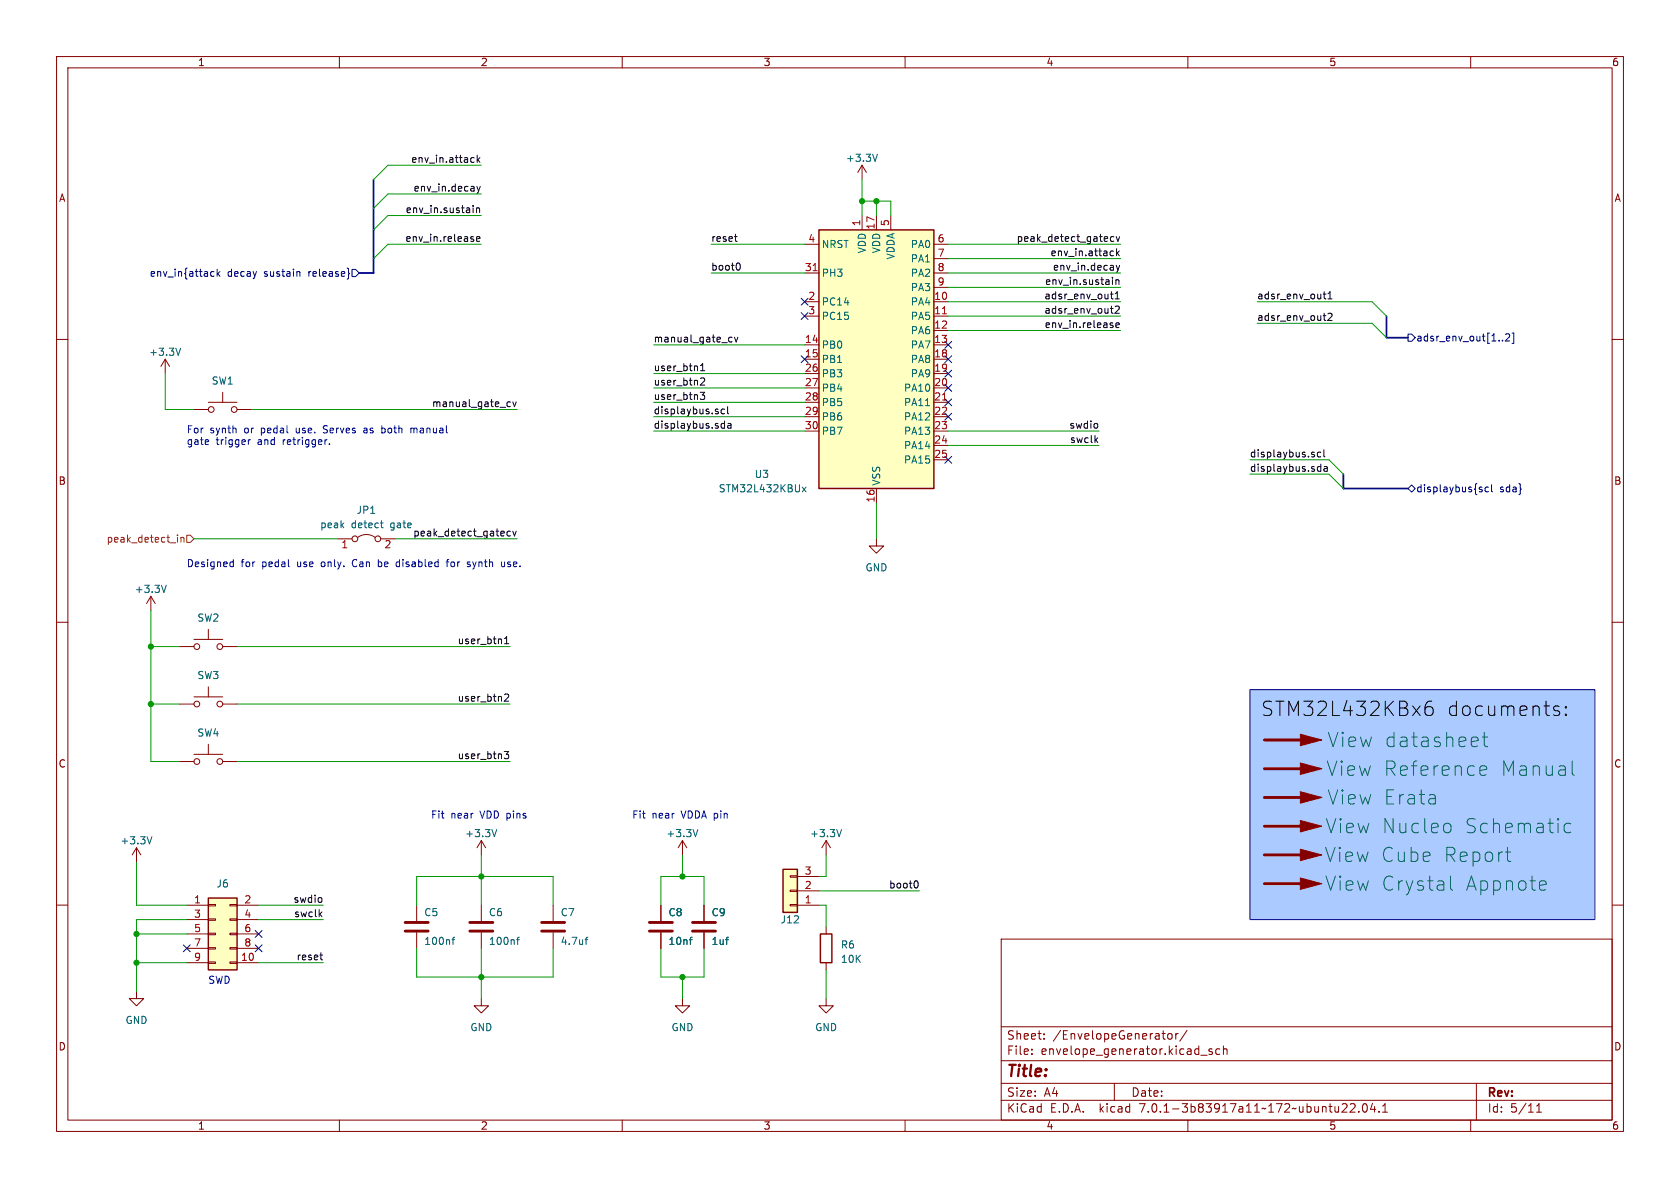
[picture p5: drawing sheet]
<svg xmlns="http://www.w3.org/2000/svg" width="297mm" height="210mm" viewBox="0 0 297 210" stroke-linecap="round" stroke-linejoin="round" font-family="sans-serif">
<g fill="none" stroke="#840000" stroke-width=".18">
<path d="M10 10h277v190h-277zM12 12h273v186h-273zM60 10v2M110 10v2M160 10v2M210 10v2M260 10v2M152.4 29.2l-.8 1.3M152.4 29.2v2.6M152.4 38.1v2.5M152.4 29.2l.8 1.3M154.9 38.1v2.5"/>
<path d="M157.5 38.1v2.5M10 60h2M142.2 53.3h2.6M142.2 55.9h2.6M142.2 48.3h2.6M142.2 43.2h2.6M165.1 53.3h2.5M165.1 55.9h2.5M165.1 58.4h2.5M165.1 48.3h2.5M165.1 43.2h2.5M165.1 45.7h2.5"/>
<path d="M165.1 50.8h2.5M285 60h2M29.2 63.5l-.8 1.3M29.2 63.5v2.5M29.2 63.5l.8 1.3M34.3 72.4h2.5M36.8 71.1h5.1M39.4 69.3v1.8M41.9 72.4h2.5M142.2 61h2.6M142.2 63.5h2.6M142.2 66h2.6"/>
<path d="M142.2 68.6h2.6M142.2 71.1h2.6M142.2 73.7h2.6M142.2 76.2h2.6M165.1 61h2.5M165.1 63.5h2.5M165.1 66h2.5M165.1 68.6h2.5M165.1 71.1h2.5M165.1 73.7h2.5M165.1 76.2h2.5M165.1 78.7h2.5"/>
<path d="M59.7 95.3h2.5M63.2 95a2.54 2.54 0 0 1 3.1 0M67.3 95.3h2.5M154.9 95.3v1.2h1.3l-1.3 1.3-1.2-1.3h1.2M154.9 86.4v2.5M165.1 81.3h2.5M10 110h2M26.7 105.4l-.8 1.3M26.7 105.4v2.6M26.7 105.4l.7 1.3M31.7 114.3h2.6M34.3 113h5.1"/>
<path d="M36.8 111.3v1.7M39.4 114.3h2.5M285 110h2M31.7 124.5h2.6M31.7 134.6h2.6M34.3 123.2h5.1M34.3 133.4h5.1M36.8 121.4v1.8M36.8 131.6v1.8M39.4 124.5h2.5M39.4 134.6h2.5M10 160h2"/>
<path d="M24.1 149.9l-.7 1.2M24.1 149.9v2.5M24.1 149.9l.8 1.2M36.8 159.9h1.3v.2h-1.3zM40.6 159.9h1.3v.2h-1.3zM85.1 148.6v2.5M85.1 148.6l-.8 1.3M85.1 148.6l.8 1.3M120.6 148.6l-.7 1.3M120.6 148.6v2.5M120.6 148.6l.8 1.3M139.7 154.8h1.3v.3h-1.3z"/>
<path d="M139.7 157.4h1.3v.2h-1.3zM139.7 159.9h1.3v.2h-1.3zM141 157.5h3.8M141 154.9h3.8M146 148.6l-.7 1.3M146 148.6v2.5M146 148.6l.8 1.3M285 160h2M24.1 175.3v1.2h1.3l-1.3 1.3-1.2-1.3h1.2M33 160h3.8M33 170.2h3.8M33 162.6h3.8"/>
<path d="M33 165.1h3.8M33 167.6h3.8M36.8 170.1h1.3v.2h-1.3zM36.8 167.5h1.3v.3h-1.3zM36.8 165h1.3v.2h-1.3zM36.8 162.4h1.3v.3h-1.3zM40.6 170.1h1.3v.2h-1.3zM40.6 167.5h1.3v.3h-1.3zM40.6 165h1.3v.2h-1.3zM40.6 162.4h1.3v.3h-1.3zM41.9 160h3.8M41.9 170.2h3.8"/>
<path d="M41.9 162.6h3.8M41.9 165.1h3.8M41.9 167.6h3.8M73.7 160v2.8M73.7 164.8v2.8M85.1 176.5v1.3h1.3l-1.3 1.3-1.3-1.3h1.3M85.1 160v2.8M85.1 164.8v2.8M97.8 160v2.8M97.8 164.8v2.8M116.8 160v2.8M116.8 164.8v2.8"/>
<path d="M120.6 176.5v1.3h1.3l-1.3 1.3-1.2-1.3h1.2M124.5 160v2.8M124.5 164.8v2.8M141 160h3.8M146 176.5v1.3h1.3l-1.3 1.3-1.2-1.3h1.2M146 163.8v1.3M146 170.2v1.3M177 166h108v32h-108zM60 198v2M110 198v2M160 198v2M177 194.5h108"/>
<path d="M177 191.5h108M177 187.5h108M177 181.5h108M182.4 186.3v.1M182.4 185.5v.1M184.6 183.6v.1M184.6 182.8v.1M197 191.5v3M206.5 182.8l.2-.1 .4 .1 .1 .6-.1 .2-.4 .1-.2-.1zM207.9 182.7v1M208.3 182.7l-.3 .1-.1 .2M209.9 182.1l-1.3 2"/>
<path d="M210 198v2M212.3 186.5h1.1M214.3 185.5l-.4-.1-.2 .2 .1 .2 .5 .2v.3h-.6M215.6 185.5l-.4-.1-.3 .3v.4l.2 .2h.5M216.3 185.5l.2-.1 .4 .1v.9M216.3 184.9v1.5M237.2 196.6h.9M238.1 195.2v.5M238.7 195.2l.6-.1 .2 .1 .1 .3-1 1.1h1M240.2 196.5v.1M241.1 195.2l.1-.1a.81 .81 0 0 1 .6 .6 .81 .81 0 0 1-.3 .8l-.1 .1a.81 .81 0 0 1-.6-.6 .81 .81 0 0 1 .3-.8zM242.6 195l-.3 1.1h.9"/>
<path d="M243 195.6v1M243.8 196.5v.1M244.4 196.6h.9M244.4 195.5l.5-.4v1.5M260 198v2M261 191.5v6.5M271.6 196.6h.9M271.6 195.5l.5-.4v1.5"/>
<circle cx="37.3" cy="72.4" r=".51"/>
<circle cx="41.4" cy="72.4" r=".51"/>
<circle cx="62.7" cy="95.3" r=".51"/>
<circle cx="66.8" cy="95.3" r=".51"/>
<circle cx="34.8" cy="114.3" r=".51"/>
<circle cx="38.9" cy="114.3" r=".51"/>
<circle cx="34.8" cy="124.5" r=".51"/>
<circle cx="34.8" cy="134.6" r=".51"/>
<circle cx="38.9" cy="124.5" r=".51"/>
<circle cx="38.9" cy="134.6" r=".51"/>
</g>
<path d="M221 121.9h60.9v40.7h-60.9z" fill="#abcaff" stroke="#abcaff" stroke-width=".18"/>
<g fill="none" stroke="#840000" stroke-width=".51">
<path d="M223.5 135.9h7.6M223.5 130.8h7.6M223.5 141h7.6M223.5 151.1h7.6M223.5 146.1h7.6M223.5 156.2h7.6M71.6 164.6h4.1M71.6 163.1h4.1M83.1 164.6h4M83.1 163.1h4M95.8 164.6h4M95.8 163.1h4"/>
<path d="M114.8 164.6h4.1M114.8 163.1h4.1M122.4 164.6h4.1M122.4 163.1h4.1"/>
</g>
<g fill="#840000" stroke="#840000" stroke-width=".18">
<path d="M229.9 140l3.8 1-3.8 1z"/>
<path d="M229.9 134.9l3.8 1-3.8 1z"/>
<path d="M229.9 150.1l3.8 1-3.8 1z"/>
<path d="M229.9 145l3.8 1.1-3.8 1z"/>
<path d="M229.9 129.8l3.8 1-3.8 1z"/>
<path d="M229.9 155.2l3.8 1-3.8 1z"/>
</g>
<g fill="none" stroke="#006464" stroke-width=".18">
<path d="M155.1 27.3l-.4 1.2M31.9 61.5l-.4 1.3M163.6 71.7h.8M67.2 92.5h.5M67.4 93.1l.3 .2M141.8 86.1l.7 .8M142.5 86.1l-.7 .8M29.4 103.5l-.4 1.2M261.7 136.9l.3 .2 .7-.2M261.7 135.5l.8-.1 .2 .1 .1 .5-1.2 .2M262 130.3h1M262.4 129.4v2.2l.1 .3 .5 .1"/>
<path d="M277.9 134.5v2.2l.4 .4M26.9 147.9l-.5 1.3M87.8 146.6l-.4 1.3M123.4 146.6l-.5 1.3M148.8 146.6l-.5 1.3M256 145.5l.5 .5v.7l-.5 .5M256.4 154.9v2.1l.4 .4M266.1 150.6h1M266.5 151.9l.1 .3 .5 .1M272.5 155.7l.7 .1 .1 .5-1.1 .2M273.2 157.2l-.7 .2M277.7 145.7l-.7-.2-.5 .5v.7l.3 .4 .2 .1 .7-.1"/>
<path d="M79.9 166.1h.5M80.4 165.7l-.3 .2v1.1M91.3 166.1h.5M91.8 165.7l-.3 .2v1.1M103.4 166.1h.5M103.9 165.7l-.3 .2v1.1M121.9 166.1h.5M122.4 165.7h-.3"/>
</g>
<g fill="#ffffc2" stroke="#ffffc2" stroke-width=".18">
<path d="M144.8 40.6h20.3v45.8h-20.3z"/>
<path d="M36.8 158.8h5.1v12.7h-5.1z"/>
<path d="M138.4 153.7h2.6v7.6h-2.6z"/>
</g>
<path d="M144.8 40.6h20.3v45.8h-20.3zM36.8 158.8h5.1v12.7h-5.1zM138.4 153.7h2.6v7.6h-2.6zM145 165.1h2.1v5.1h-2.1z" fill="none" stroke="#840000" stroke-width=".25"/>
<path d="M143.8 47.9h.7M166.6 55.5h.7M166.6 70.7h.7" fill="none" stroke="#a90000" stroke-width=".18"/>
<g fill="none" stroke="#000084" stroke-width=".18">
<path d="M37.5 48l.3 .1M37.8 48.8h-.3M38.4 47.6v1.2M38.5 48.4l.4 .4M38.9 48l-.5 .5M52.7 48l.3 .2v.6M61.4 47.4l.2 .2v.6l.2 .2-.2 .1v.7l-.2 .1M62.2 47.6h.7l.6 .7-.6 .6h-.7zM141.6 55.3l1.2 1.2M141.6 52.7l1.2 1.2M142.8 55.3l-1.2 1.2M142.8 52.7l-1.2 1.2"/>
<path d="M248.9 59.1h.7l.6 .6-.6 .6h-.7zM266.2 59.1l.4-.1 .3 .4-.8 .9h.8M267.3 58.9h.3v1.8h-.3M141.6 62.9l1.2 1.2M142.8 62.9l-1.2 1.2M167 62.9l1.2 1.2M167 60.4l1.2 1.2M167 65.4l1.2 1.2M167 68l1.2 1.2M167 73.1l1.2 1.2M167 70.5l1.2 1.2M168.2 62.9l-1.2 1.2"/>
<path d="M168.2 60.4l-1.2 1.2M168.2 65.4l-1.2 1.2M168.2 68l-1.2 1.2M168.2 73.1l-1.2 1.2M168.2 70.5l-1.2 1.2M265.6 60.2v.1M167 80.7l1.2 1.2M168.2 80.7l-1.2 1.2M248.9 86.4l.7-.7 .6 .7-.6 .6zM261.9 86.5l.2 .2-.2 .2M261.9 86.1l.1 .1M263.1 86.2l-.3-.1-.3 .2 .2 .6h.4"/>
<path d="M263.7 85.7v1.1l.2 .1M32.4 167l1.2 1.2M33.6 167l-1.2 1.2M45.1 167l1.2 1.2M45.1 164.5l1.2 1.2M46.3 167l-1.2 1.2M46.3 164.5l-1.2 1.2"/>
</g>
<path d="M31.4 94.6v.1M31.4 95v.8M32 95v.8M32 95.1l.2-.1 .3 .1v.7M33 94.6h.7l.6 .7-.6 .6h-.7z" fill="none" stroke="#725600" stroke-width=".18"/>
<g fill="none" stroke="#0f0f0f" stroke-width=".18">
<path d="M83.5 27.9h.3M83.6 36.3v.1M83.6 36.7v.9M83.8 28.6l-.3 .1M84.2 36.7v.9M84.2 36.9l.2-.2 .3 .1 .1 .8M84.3 32.9l.3 .9M84.4 27.4v1.3M84.5 28.2l.3 .5M84.6 33.8l-.3 .4M84.8 27.9l-.4 .4M84.9 32.9l-.3 .9"/>
<path d="M83.6 42.3l.2 .1-.2 .3M83.6 41.8l.1 .1M84.2 42.3l.6-.2v-.2l-.4-.1-.2 .2 .1 .6h.5M129.1 59.6l.3 .1M129.8 59.6l.3 .9 .3-.9M129.8 41.8h.5M130.2 42.7h.1M130.7 46.5l.2 .5-.2 .7M196.3 52h.5M196.3 54.5h.5M196.5 51.6v1.1l.3 .1M196.5 44.4h.3"/>
<path d="M196.6 57.5l.2 .2-.2 .2M196.6 57.1h.1M196.7 49v.1M196.7 49.4v.9M196.7 55.4h.1M196.8 45.2h-.3M196.9 41.9l-.4-.1-.2 .3 .1 .5h.5M197.2 52.8h.7M197.2 54.2l.4-.1 .3 .4-.8 .9h.8M197.2 51.9l.3-.3v1.2M197.3 57.5l.6-.1-.1-.3h-.3l-.2 .2v.6h.5M197.3 49.4v.9"/>
<path d="M197.3 49.6l.2-.2 .3 .1v.8M197.3 41.8l.3 .9 .3-.9M197.3 46.9l.3 .9M197.4 43.9v1.3M197.5 44.7l.4 .5M197.6 47.8l-.3 .4M197.9 44.4l-.5 .5M197.9 46.9l-.3 .9M233.9 52h.5M234.2 52.8h.2M234.8 52.8h.7M234.8 51.9l.3-.3v1.2"/>
<path d="M234.8 55.5l.5-.1 .2 .3-.8 .9h.8M89.7 71.8h.5M89.7 71.1h.5M90.7 71l.3 .9 .3-.9M123.8 69.3h.8l-.4 .5 .3 .2 .1 .4-.3 .2h-.3M123.9 65.5h.7M123.9 64.6l.3-.3v1.2M123.9 66.9l.4-.1 .3 .4-.8 .9h.8M127.7 74.8l.4 .1M128.1 72.4l-.4-.1-.2 .3 .1 .5h.5M128.1 74.4v1.3M128.1 75.6l-.4 .1"/>
<path d="M128.6 71.9v1.1l.2 .2M128.7 74.9h.5v.8M129.2 75.2h-.4l-.2 .2 .2 .3 .4-.1M129.4 60.4l-.3 .1M193.7 77.8l.4 .4M193.9 74.9l.2 .2-.2 .5M194.1 77.4l-.5 .5M233.5 80l-.4-.1-.2 .3 .1 .5h.5M234 79.5v1.1l.2 .2M90.2 94l-.3-.1-.3 .2 .1 .6h.5M90.7 93.9l.3 .8 .3-.8M233.1 82.5h.4"/>
<path d="M233.5 82v1.3M233.5 83.3h-.4M234.1 82.5h.5v.8M234.6 82.8h-.4l-.2 .2 .2 .3h.4M89.2 113.8h.7M89.2 112.9l.4-.4v1.3M89.1 132.8h.8l-.4 .5 .4 .2v.5l-.2 .1h-.5M89.2 122.8l.5-.1 .2 .3-.8 1h.8M56.8 158.7l.1 .2-.1 .6M162 155.7a.79 .79 0 0 1 0 1.3M56.5 161.6l.4 .5M56.5 168.8h.5"/>
<path d="M56.8 169.6l.2 .1M56.9 161.2l-.5 .5"/>
</g>
<g fill="none" stroke="#0000c2" stroke-width=".18">
<path d="M43.9 77.7v.9M44.3 77.7l-.4 .3M57.7 77.7h.1M58.2 78.5v.1M67.5 75.3v1.2M67.5 76.5h.1M67.6 75.7h-.1M72.6 75.7v.8M73 75.7l-.4 .1M40.9 99.3l.3 .1M41.2 98.9v1.3M70.2 99.4l-.2 .2 .2 .5"/>
<path d="M78.9 99.3h.4M79.2 98.9l-.2 .2v1.1M83 99.3l-.4 .2 .1 .2 .3 .1M88.7 99.3v.8h.4M41.2 100.1l-.3 .1M82.6 100.1l.4 .1M221 121.9h60.9v40.7h-60.9z"/>
</g>
<path d="M253.1 123.9a1.01 1.01 0 0 0-1.2 1.1v1l.3 .4 .7 .1 .3-.3 .2-.8-.3-.4-.7-.1-.5 .5M274.8 125.5l.8 .3 .1 .3-.3 .4-.7-.1M274.8 124.9l.2-.1 .6 .1M276.8 126.2l.2 .2-.2 .1M276.8 126.2l-.1 .2 .1 .1M276.8 124.9v.3M276.8 126.2v.3M276.8 124.9l.2 .1-.2 .2M276.8 124.9l-.1 .1 .1 .2" fill="none" stroke="#000" stroke-width=".18"/>
<path d="M66 31.8v16.5h-2.5M245.1 55.9v3.8h3.8M237.5 83.8v2.6h11.4" fill="none" stroke="#000084" stroke-width=".3"/>
<g fill="none" stroke="#009600" stroke-width=".18">
<path d="M85.1 29.2h-16.5l-2.6 2.6M85.1 34.3h-16.5l-2.6 2.5M85.1 38.1h-16.5l-2.6 2.5M152.4 31.8v6.3M152.4 35.6h5.1v2.5M154.9 35.6v2.5M85.1 43.2h-16.5l-2.6 2.5M125.7 48.3h16.5M125.7 43.2h16.5M167.6 48.3h30.5M167.6 50.8h30.5M167.6 43.2h30.5"/>
<path d="M167.6 45.7h30.5M167.6 58.4h30.5M167.6 55.9h30.5M167.6 53.3h30.5M222.2 57.2h20.4l2.5 2.5M222.2 53.3h20.4l2.5 2.6M29.2 66v6.4h5.1M44.4 72.4h47M115.6 68.6h26.6M115.6 66h26.6M115.6 73.7h26.6M115.6 71.1h26.6"/>
<path d="M115.6 61h26.6M115.6 76.2h26.6M167.6 76.2h26.7M167.6 78.7h26.7M34.3 95.3h25.4M69.8 95.3h21.6M154.9 88.9v6.4M221 81.3h13.9l2.6 2.5M221 83.8h13.9l2.6 2.6M26.7 108v26.6h5M26.7 114.3h5M41.9 114.3h48.3"/>
<path d="M26.7 124.5h5M41.9 134.6h48.3M41.9 124.5h48.3M24.1 152.4v7.6h8.9M85.1 151.1v8.9M120.6 151.1v3.8M144.8 157.5h17.8M146 151.1v3.8h-1.2M24.1 170.2h8.9M24.1 165.1h8.9M33 162.6h-8.9v12.7M45.7 162.6h11.4"/>
<path d="M45.7 160h11.4M45.7 170.2h11.4M73.7 167.6v5.1h24.1v-5.1M73.7 160v-5.1h24.1v5.1M85.1 167.6v8.9M116.8 167.6v5.1h7.7v-5.1M116.8 160v-5.1h7.7v5.1M120.6 172.7v3.8M144.8 160h1.2v3.8M146 171.5v5"/>
</g>
<g fill="#009600" stroke="#009600" stroke-width=".18">
<circle cx="24.1" cy="170.2" r=".46"/>
<circle cx="24.1" cy="165.1" r=".46"/>
<circle cx="85.1" cy="172.7" r=".46"/>
<circle cx="26.7" cy="114.3" r=".46"/>
<circle cx="26.7" cy="124.5" r=".46"/>
<circle cx="85.1" cy="154.9" r=".46"/>
<circle cx="120.6" cy="172.7" r=".46"/>
<circle cx="120.6" cy="154.9" r=".46"/>
<circle cx="152.4" cy="35.6" r=".46"/>
<circle cx="154.9" cy="35.6" r=".46"/>
</g>
<g font-size="3.5">
<text x="222.9" y="126.7">STM32L432KBx6</text>
<text x="255.7" y="126.7">documents:</text>
</g>
<g font-size="3.5" fill="#006464">
<text x="234.5" y="137.4">View Reference</text>
<text x="234.7" y="132.3">View datasheet</text>
<text x="265.1" y="137.4">Manual</text>
<text x="234.6" y="142.4">View Erata</text>
<text x="234.3" y="147.5">View Nucleo</text>
<text x="258.7" y="147.5">Schematic</text>
<text x="234.2" y="152.6">View Cube</text>
<text x="255" y="152.6">Report</text>
<text x="234.2" y="157.7">View Crystal</text>
<text x="258.9" y="157.7">Appnote</text>
</g>
<text font-size="2.8" fill="#840000" x="178" y="190.8">Title:</text>
<g font-size="2.1" fill="#840000">
<text x="178" y="183.9">Sheet:</text>
<text x="186.2" y="183.9">/EnvelopeGenerator/</text>
<text x="178" y="186.6">File:</text>
<text x="184" y="186.6">envelope_generator.kicad_sch</text>
<text x="178" y="196.8">KiCad</text>
<text x="178" y="194">Size:</text>
<text x="184.6" y="194">A4</text>
<text x="185.7" y="196.8">E.D.A.</text>
<text x="194.4" y="196.8">kicad</text>
<text x="200" y="194">Date:</text>
<text x="201.5" y="196.8">7.0.1-3b83917a11~172~ubuntu22.04.1</text>
<text x="263" y="194.2">Rev:</text>
<text x="263" y="196.8">Id:</text>
<text x="267" y="196.8">5/11</text>
</g>
<g font-size="1.8" fill="#840000">
<text x="35" y="11.8">1</text>
<text x="85" y="11.8">2</text>
<text x="135" y="11.8">3</text>
<text x="185" y="11.8">4</text>
<text x="235" y="11.8">5</text>
<text x="285" y="11.8">6</text>
<text x="10.4" y="35.8">A</text>
<text x="285.4" y="35.8">A</text>
<text x="10.3" y="85.8">B</text>
<text x="285.3" y="85.8">B</text>
<text x="10.3" y="135.8">C</text>
<text x="285.3" y="135.8">C</text>
<text x="10.3" y="185.8">D</text>
<text x="285.3" y="185.8">D</text>
<text x="35" y="199.8">1</text>
<text x="85" y="199.8">2</text>
<text x="135" y="199.8">3</text>
<text x="185" y="199.8">4</text>
<text x="235" y="199.8">5</text>
<text x="285" y="199.8">6</text>
</g>
<g font-size="1.8" fill="#0f0f0f">
<text x="72.6" y="28.9">env_in.attack</text>
<text x="73" y="33.9">env_in.decay</text>
<text x="71.6" y="37.8">env_in.sustain</text>
<text x="71.5" y="42.8">env_in.release</text>
<text x="125.7" y="42.8">reset</text>
<text x="125.7" y="47.9">boot0</text>
<text x="179.6" y="42.8">peak_detect_gatecv</text>
<text x="185.6" y="45.4">env_in.attack</text>
<text x="186" y="47.9">env_in.decay</text>
<text x="184.5" y="53">adsr_env_out1</text>
<text x="184.6" y="50.5">env_in.sustain</text>
<text x="222.2" y="53">adsr_env_out1</text>
<text x="184.5" y="55.5">adsr_env_out2</text>
<text x="184.6" y="58.1">env_in.release</text>
<text x="222.2" y="56.8">adsr_env_out2</text>
<text x="115.6" y="60.6">manual_gate_cv</text>
<text x="115.6" y="65.7">user_btn1</text>
<text x="115.6" y="70.8">user_btn3</text>
<text x="115.6" y="68.2">user_btn2</text>
<text x="76.3" y="72">manual_gate_cv</text>
<text x="115.6" y="73.3">displaybus.scl</text>
<text x="115.6" y="75.9">displaybus.sda</text>
<text x="188.9" y="75.9">swdio</text>
<text x="189" y="78.4">swclk</text>
<text x="221" y="80.9">displaybus.scl</text>
<text x="221" y="83.5">displaybus.sda</text>
<text x="72.9" y="94.9">peak_detect_gatecv</text>
<text x="80.8" y="114">user_btn1</text>
<text x="80.8" y="124.1">user_btn2</text>
<text x="80.8" y="134.3">user_btn3</text>
<text x="51.8" y="159.7">swdio</text>
<text x="157.1" y="157.1">boot0</text>
<text x="51.9" y="162.2">swclk</text>
<text x="52.3" y="169.8">reset</text>
</g>
<g font-size="1.8" fill="#006464">
<text x="149.5" y="28.8">+3.3V</text>
<text x="145.3" y="44">NRST</text>
<text x="153.2" y="44.9" transform="rotate(-90 153.2 44.9)">VDD</text>
<text x="155.8" y="44.9" transform="rotate(-90 155.8 44.9)">VDD</text>
<text x="158.3" y="46" transform="rotate(-90 158.3 46)">VDDA</text>
<text x="160.9" y="44">PA0</text>
<text x="160.9" y="46.5">PA1</text>
<text x="145.3" y="49.1">PH3</text>
<text x="160.9" y="49.1">PA2</text>
<text x="160.9" y="51.6">PA3</text>
<text x="145.3" y="54.2">PC14</text>
<text x="145.3" y="56.7">PC15</text>
<text x="160.9" y="54.2">PA4</text>
<text x="160.9" y="56.7">PA5</text>
<text x="160.9" y="59.2">PA6</text>
<text x="26.3" y="63.1">+3.3V</text>
<text x="145.3" y="61.8">PB0</text>
<text x="145.3" y="64.3">PB1</text>
<text x="160.9" y="61.8">PA7</text>
<text x="160.9" y="64.3">PA8</text>
<text x="37.4" y="68.1">SW1</text>
<text x="145.3" y="66.9">PB3</text>
<text x="145.3" y="69.4">PB4</text>
<text x="145.3" y="71.9">PB5</text>
<text x="159.7" y="69.4">PA10</text>
<text x="159.7" y="71.9">PA11</text>
<text x="160.9" y="66.9">PA9</text>
<text x="145.3" y="74.5">PB6</text>
<text x="145.3" y="77">PB7</text>
<text x="159.7" y="74.5">PA12</text>
<text x="159.7" y="77">PA13</text>
<text x="159.7" y="79.6">PA14</text>
<text x="159.7" y="82.1">PA15</text>
<text x="127" y="87.2">STM32L432KBUx</text>
<text x="133.4" y="84.6">U3</text>
<text x="155.8" y="85.9" transform="rotate(-90 155.8 85.9)">VSS</text>
<text x="56.5" y="93.5">peak</text>
<text x="62.1" y="93.5">detect</text>
<text x="63" y="91">JP1</text>
<text x="69" y="93.5">gate</text>
<text x="152.9" y="101.2">GND</text>
<text x="23.8" y="105">+3.3V</text>
<text x="34.8" y="110">SW2</text>
<text x="34.8" y="120.2">SW3</text>
<text x="34.8" y="130.4">SW4</text>
<text x="21.2" y="149.4">+3.3V</text>
<text x="82.2" y="148.1">+3.3V</text>
<text x="117.7" y="148.1">+3.3V</text>
<text x="143.1" y="148.1">+3.3V</text>
<text x="38.2" y="157">J6</text>
<text x="74.9" y="162.1">C5</text>
<text x="74.9" y="167.2">100nf</text>
<text x="86.4" y="162.1">C6</text>
<text x="86.4" y="167.2">100nf</text>
<text x="99.1" y="162.1">C7</text>
<text x="99.1" y="167.2">4.7uf</text>
<text x="118.1" y="162.1">C8</text>
<text x="118.1" y="167.2">10nf</text>
<text x="125.7" y="162.1">C9</text>
<text x="125.7" y="167.2">1uf</text>
<text x="137.9" y="163.4">J12</text>
<text x="148.6" y="167.8">R6</text>
<text x="148.6" y="170.4">10K</text>
<text x="22.1" y="181.2">GND</text>
<text x="83.1" y="182.4">GND</text>
<text x="118.7" y="182.4">GND</text>
<text x="144.1" y="182.4">GND</text>
</g>
<g font-size="1.8" fill="#a90000">
<text x="152.1" y="40" transform="rotate(-90 152.1 40)">1</text>
<text x="154.7" y="40.6" transform="rotate(-90 154.7 40.6)">17</text>
<text x="157.2" y="40" transform="rotate(-90 157.2 40)">5</text>
<text x="142.8" y="42.9">4</text>
<text x="165.7" y="42.9">6</text>
<text x="165.7" y="45.5">7</text>
<text x="142.2" y="48">31</text>
<text x="142.8" y="53.1">2</text>
<text x="165.1" y="53.1">10</text>
<text x="165.7" y="48">8</text>
<text x="165.7" y="50.5">9</text>
<text x="142.8" y="55.6">3</text>
<text x="165.1" y="55.6">11</text>
<text x="165.1" y="58.2">12</text>
<text x="142.2" y="60.7">14</text>
<text x="142.2" y="63.2">15</text>
<text x="142.2" y="65.8">26</text>
<text x="165.1" y="60.7">13</text>
<text x="165.1" y="63.2">18</text>
<text x="165.1" y="65.8">19</text>
<text x="142.2" y="68.3">27</text>
<text x="142.2" y="70.9">28</text>
<text x="165.1" y="68.3">20</text>
<text x="165.1" y="70.9">21</text>
<text x="142.2" y="73.4">29</text>
<text x="142.2" y="75.9">30</text>
<text x="165.1" y="73.4">22</text>
<text x="165.1" y="75.9">23</text>
<text x="165.1" y="78.5">24</text>
<text x="165.1" y="81">25</text>
<text x="154.7" y="88.9" transform="rotate(-90 154.7 88.9)">16</text>
<text x="60.3" y="97.2">1</text>
<text x="67.9" y="97.2">2</text>
<text x="142.2" y="154.7">3</text>
<text x="34.3" y="159.8">1</text>
<text x="43.1" y="159.8">2</text>
<text x="142.2" y="159.8">1</text>
<text x="142.2" y="157.2">2</text>
<text x="34.3" y="162.3">3</text>
<text x="34.3" y="164.8">5</text>
<text x="34.3" y="167.4">7</text>
<text x="43.1" y="162.3">4</text>
<text x="43.1" y="164.8">6</text>
<text x="43.1" y="167.4">8</text>
<text x="34.3" y="169.9">9</text>
<text x="42.5" y="169.9">10</text>
</g>
<g font-size="1.8" fill="#000084">
<text x="26.4" y="49.1">env_in{attack</text>
<text x="40.1" y="49.1">decay</text>
<text x="46.6" y="49.1">sustain</text>
<text x="54.6" y="49.1">release}</text>
<text x="250.4" y="60.5">adsr_env_out[1..2]</text>
<text x="250.4" y="87.2">displaybus{scl</text>
<text x="265.1" y="87.2">sda}</text>
</g>
<g font-size="1.8" fill="#0000c2">
<text x="33" y="76.7">For</text>
<text x="37.1" y="76.7">synth</text>
<text x="43.3" y="76.7">or</text>
<text x="46.3" y="76.7">pedal</text>
<text x="52.6" y="76.7">use.</text>
<text x="57.5" y="76.7">Serves</text>
<text x="64.8" y="76.7">as</text>
<text x="68.1" y="76.7">both</text>
<text x="73.3" y="76.7">manual</text>
<text x="33" y="78.7">gate</text>
<text x="38.2" y="78.7">trigger</text>
<text x="45.6" y="78.7">and</text>
<text x="50.2" y="78.7">retrigger.</text>
<text x="33" y="100.3">Designed</text>
<text x="42.6" y="100.3">for</text>
<text x="46.4" y="100.3">pedal</text>
<text x="52.7" y="100.3">use</text>
<text x="57.1" y="100.3">only.</text>
<text x="62.7" y="100.3">Can</text>
<text x="67.3" y="100.3">be</text>
<text x="70.7" y="100.3">disabled</text>
<text x="79.8" y="100.3">for</text>
<text x="83.5" y="100.3">synth</text>
<text x="89.6" y="100.3">use.</text>
<text x="76.2" y="144.8">Fit</text>
<text x="79.7" y="144.8">near</text>
<text x="85" y="144.8">VDD pins</text>
<text x="111.8" y="144.8">Fit</text>
<text x="115.3" y="144.8">near</text>
<text x="120.5" y="144.8">VDDA pin</text>
<text x="36.8" y="174">SWD</text>
</g>
<text font-size="1.8" fill="#725600" x="18.7" y="96.1">peak_detect_in</text>
</svg>
